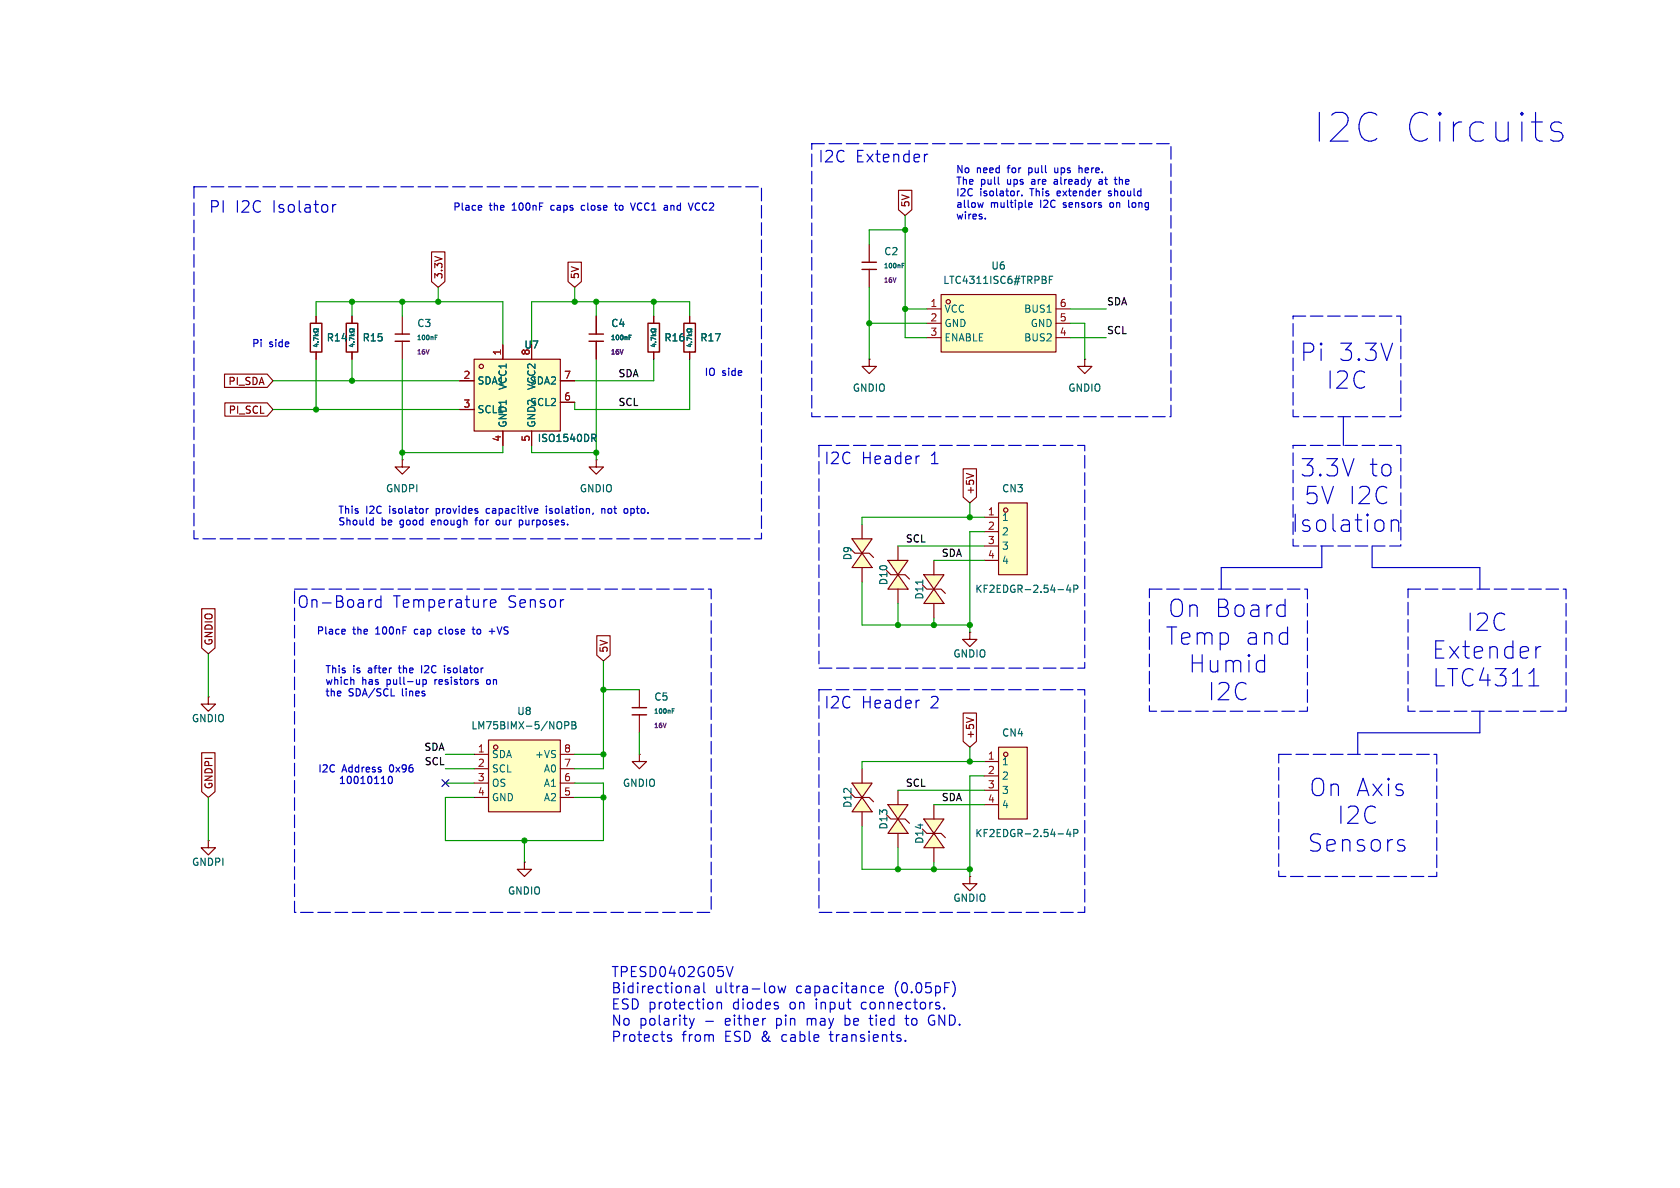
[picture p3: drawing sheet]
<svg xmlns="http://www.w3.org/2000/svg" width="297mm" height="210mm" viewBox="0 0 297 210" stroke-linecap="round" stroke-linejoin="round" font-family="sans-serif">
<path d="M61.2 57.2h2v5h-2zM114.6 57.2h2v5h-2z" fill="none" stroke="#840000" stroke-width=".25"/>
<path d="M62.2 55.9v1.3M115.6 55.9v1.3M62.2 62.2v1.3M115.6 62.2v1.3M191.8 63.5v1.3h1.2l-1.2 1.2-1.3-1.2h1.3M191.8 63.5h.1" fill="none" stroke="#840000" stroke-width=".2"/>
<g fill="none" stroke="#006464" stroke-width=".2">
<path d="M61.8 59.3h.8M62.1 59l.3 .3M62.6 58.1v.2h-.2a.34 .34 0 0 0-.4-.2 .34 .34 0 0 0-.2 .5l.4 .1 .4-.2v.2M62.6 60l-.8-.4v.6M62.6 59l-.3 .3M115.1 59.3h.8M115.4 59l.3 .3M115.9 58.1v.2h-.1a.34 .34 0 0 0-.5-.2 .34 .34 0 0 0-.1 .5l.3 .1 .4-.2v.2M115.9 60l-.8-.4v.6M115.9 59l-.3 .3M62.1 60.9h.5M62.3 60.8v.5l-.5-.2"/>
<path d="M62.5 60.5h.1M115.4 60.9h.5M115.7 60.8v.5l-.6-.2M115.9 60.5h.1"/>
</g>
<path d="M86.4 130.8h12.7v12.7h-12.7z" fill="#ffffc2"/>
<g fill="none" stroke="#840000" stroke-width=".2">
<path d="M83.8 133.4h2.6M83.8 135.9h2.6M83.8 138.4h2.6M86.4 130.8h12.7v12.7h-12.7zM99.1 133.4h2.5M99.1 135.9h2.5M99.1 138.4h2.5M83.8 141h2.6M92.7 152.4v1.3h1.3l-1.3 1.2-1.3-1.2h1.3M92.7 152.4h.1M99.1 141h2.5"/>
<circle cx="87.6" cy="132.1" r=".38"/>
</g>
<path d="M99.8 128.2h.7l.1-.2-.1-.3-.7-.1v1.2M101.1 127.6h.4l.3 .2-.3 .4 .3 .1v.3l-.2 .2h-.5zM101.1 128.2h.4" fill="none" stroke="#006464" stroke-width=".2"/>
<path d="M83.8 63.5h15.3v12.7h-15.3z" fill="#ffffc2"/>
<g fill="none" stroke="#840000" stroke-width=".2">
<path d="M55.9 55.9v1.3M55.9 62.2v1.3M81.3 67.3h2.5M81.3 72.4h2.5M83.8 63.5h15.3v12.7h-15.3zM88.9 61v2.5M88.9 76.2v2.5M94 61v2.5M94 76.2v2.5M99.1 67.3h2.5M99.1 71.1h2.5"/>
<circle cx="85.1" cy="64.8" r=".38"/>
</g>
<path d="M55.4 59.3h.8M55.7 59l.3 .3M56.2 58.1v.2h-.1a.34 .34 0 0 0-.5-.2 .34 .34 0 0 0-.1 .5l.4 .1 .3-.2v.2M56.2 60l-.8-.4v.6M56.2 59l-.3 .3M55.7 60.9h.5M56 60.8v.5l-.6-.2M56.2 60.5h.1M104.6 76.8h.5l.2 .2-.1 .4h-.6M104.9 77.4l.4 .6" fill="none" stroke="#006464" stroke-width=".2"/>
<path d="M54.9 57.2h2v5h-2z" fill="none" stroke="#840000" stroke-width=".25"/>
<path d="M176.5 132.1h5.1v12.7h-5.1z" fill="#ffffc2"/>
<g fill="none" stroke="#840000" stroke-width=".2">
<path d="M113 133.4v1.2h1.3l-1.3 1.3-1.2-1.3h1.2M113 133.4h.1M174 134.6h2.5M174 137.2h2.5M174 139.7h2.5M176.5 132.1h5.1v12.7h-5.1zM171.4 154.9v1.3h1.3l-1.3 1.3-1.2-1.3h1.2M171.4 154.9h.1M174 142.2h2.5"/>
<circle cx="177.8" cy="133.4" r=".38"/>
</g>
<path d="M187.1 147.4h.9M188.9 146.6l-.3 .9h.8M189.2 147.1v.8M189.8 147.3l.6-.1 .2-.1-.1-.4-.7-.1v1.3" fill="none" stroke="#006464" stroke-width=".2"/>
<g fill="#ffffc2">
<path d="M158.7 144.8l1.8 2.5h-3.5z"/>
<path d="M157 142.2h3.5l-1.8 2.6z"/>
</g>
<path d="M171.4 111.8v1.2h1.3l-1.3 1.3-1.2-1.3h1.2M171.4 111.8h.1M36.8 123.2v1.3h1.3l-1.3 1.2-1.2-1.2h1.2M36.8 123.2h.1M158.7 139.7v2.5M156.7 144l.8 .8h2.5l.8 .7M157 142.2h3.5l-1.8 2.6zM158.7 144.8l1.8 2.5h-3.5zM158.7 147.3v2.6" fill="none" stroke="#840000" stroke-width=".2"/>
<g fill="#ffffc2">
<path d="M150.6 95.3h3.6l-1.8 2.5z"/>
<path d="M152.4 97.8l1.8 2.5h-3.6z"/>
</g>
<g fill="none" stroke="#840000" stroke-width=".2">
<path d="M153.7 43.2v3.2M153.7 47.6v3.2M153.7 63.5v1.3h1.2l-1.2 1.2-1.3-1.2h1.3M153.7 63.5h.1M71.1 81.3v1.3h1.3l-1.3 1.2-1.3-1.2h1.3M71.1 81.3h.1M150.4 97l.7 .8h2.6l.7 .8M150.6 95.3h3.6l-1.8 2.5zM152.4 97.8l1.8 2.5h-3.6zM152.4 92.7v2.6M152.4 100.3v2.6M36.8 148.6v1.3h1.3l-1.3 1.2-1.2-1.2h1.2"/>
<path d="M36.8 148.6h.1"/>
</g>
<path d="M152.4 46.4h2.5M152.4 47.6h2.5" fill="none" stroke="#840000" stroke-width=".25"/>
<path d="M159.5 46.9h.2M159.5 46.5h.4" fill="none" stroke="#006464" stroke-width=".2"/>
<path d="M158.4 49.1l-.3 .8" fill="none" stroke="#840084" stroke-width=".2"/>
<path d="M166.4 52.1h20.3v10.1h-20.3z" fill="#ffffc2"/>
<g fill="none" stroke="#840000" stroke-width=".2">
<path d="M163.8 54.6h2.6M163.8 57.2h2.6M163.8 59.7h2.6M166.4 52.1h20.3v10.1h-20.3zM186.7 54.6h2.5M186.7 57.2h2.5M186.7 59.7h2.5M105.4 81.3v1.3h1.3l-1.3 1.2-1.3-1.2h1.3M105.4 81.3h.1"/>
<circle cx="167.6" cy="53.3" r=".38"/>
</g>
<path d="M185.5 49.4h.4M186.1 48.8h-.6v1.3" fill="none" stroke="#006464" stroke-width=".2"/>
<path d="M176.5 88.9h5.1v12.7h-5.1z" fill="#ffffc2"/>
<g fill="none" stroke="#840000" stroke-width=".2">
<path d="M174 91.4h2.5M174 94h2.5M174 96.5h2.5M174 99.1h2.5M176.5 88.9h5.1v12.7h-5.1z"/>
<circle cx="177.8" cy="90.2" r=".38"/>
</g>
<path d="M187.1 104.2h.9M188.9 103.4l-.3 .9h.8M189.2 103.9v.8M189.8 104.1h.6l.2-.2-.1-.3-.7-.2v1.3" fill="none" stroke="#006464" stroke-width=".2"/>
<g fill="#ffffc2">
<path d="M163.3 101.6h3.6l-1.8 2.5z"/>
<path d="M165.1 104.1l1.8 2.6h-3.6z"/>
</g>
<path d="M165.1 99.1v2.5M163.1 103.4l.7 .7h2.6l.7 .8M163.3 101.6h3.6l-1.8 2.5zM165.1 104.1l1.8 2.6h-3.6zM165.1 106.7v2.5" fill="none" stroke="#840000" stroke-width=".2"/>
<path d="M163.1 102.5v.8" fill="none" stroke="#006464" stroke-width=".2"/>
<g fill="#ffffc2">
<path d="M157 99.1h3.5l-1.8 2.5z"/>
<path d="M158.7 101.6l1.8 2.5h-3.5z"/>
</g>
<path d="M157 99.1h3.5l-1.8 2.5zM158.7 96.5v2.6M156.7 100.8l.8 .8h2.5l.8 .8M158.7 101.6l1.8 2.5h-3.5zM158.7 104.1v2.6" fill="none" stroke="#840000" stroke-width=".2"/>
<g fill="#ffffc2">
<path d="M152.4 141l1.8 2.5h-3.6z"/>
<path d="M150.6 138.4h3.6l-1.8 2.6z"/>
</g>
<g fill="none" stroke="#840000" stroke-width=".2">
<path d="M71.1 55.9v3.2M105.4 55.9v3.2M121.9 55.9v1.3M71.1 60.3v3.2M105.4 60.3v3.2M121.9 62.2v1.3M113 121.9v3.2M113 126.4v3.1M150.6 138.4h3.6l-1.8 2.6zM152.4 135.9v2.5M150.4 140.2l.7 .8h2.6l.7 .7M152.4 141l1.8 2.5h-3.6z"/>
<path d="M152.4 143.5v2.6"/>
</g>
<path d="M69.8 59.1h2.6M104.1 59.1h2.6M120.9 57.2h2v5h-2zM69.8 60.3h2.6M104.1 60.3h2.6M111.8 125.1h2.5M111.8 126.4h2.5" fill="none" stroke="#840000" stroke-width=".25"/>
<g fill="none" stroke="#006464" stroke-width=".2">
<path d="M76.9 59.6h.3M76.9 59.2h.4M111.2 59.6h.3M111.2 59.2h.4M121.5 59.3h.8M121.7 59l.4 .3M122.3 58.1v.2h-.2a.34 .34 0 0 0-.4-.2 .34 .34 0 0 0-.2 .5l.4 .1 .4-.2v.2M122.3 60l-.8-.4v.6M122.3 59l-.3 .3M121.7 60.9h.6M122 60.8v.5l-.6-.2M122.2 60.5h.1"/>
<path d="M118.8 125.7h.3M118.8 125.3h.4"/>
</g>
<path d="M75.9 61.8l-.3 .8M110.2 61.8l-.3 .8M117.8 127.8l-.3 .8" fill="none" stroke="#840084" stroke-width=".2"/>
<g fill="#ffffc2">
<path d="M165.1 147.3l1.8 2.6h-3.6z"/>
<path d="M163.3 144.8h3.6l-1.8 2.5z"/>
</g>
<g fill="none" stroke="#840000" stroke-width=".2">
<path d="M158.8 33.6h2.4v3.5l-1.2 1-1.2-1zM55.9 55.9v1.3M62.2 55.9v1.3M76.3 44.5h2.3v5.3l-1.1 1-1.2-1zM100.4 46.3h2.4v3.5l-1.2 1-1.2-1zM105.4 55.9v3.2M115.6 55.9v1.3M121.9 55.9v1.3M39.7 66.1h7.5l1.1 1.2-1.1 1.2h-7.5zM39.8 71.2h7.4l1.1 1.2-1.1 1.2h-7.4zM55.9 62.2v1.3M62.2 62.2v1.3"/>
<path d="M81.3 67.3h2.5M81.3 72.4h2.5M88.9 61v2.5M88.9 76.2v2.5M94 61v2.5M94 76.2v2.5M99.1 67.3h2.5M99.1 71.1h2.5M105.4 60.3v3.2M115.6 62.2v1.3M121.9 62.2v1.3M170.3 82.9h2.3v5l-1.2 1-1.1-1z"/>
<path d="M170.8 83.7l1.3 .4M35.7 107.6h2.3v7l-1.2 1-1.1-1zM105.5 112.4h2.4v3.4l-1.2 1-1.2-1zM35.7 133.1h2.3v6.9l-1.2 1-1.1-1zM170.3 126.1h2.3v5l-1.2 1-1.1-1zM170.8 126.9l1.3 .4M163.1 146.6l.7 .7h2.6l.7 .8M163.3 144.8h3.6l-1.8 2.5zM165.1 147.3l1.8 2.6h-3.6zM165.1 142.2v2.6M165.1 149.9v2.5"/>
</g>
<g fill="none" stroke="#0000c2" stroke-width=".2">
<path d="M58.8 36.2v1.3M59.4 36.2a.52 .52 0 0 0-.6 .3M85 36.3l.2 .3-.6 .1M85.1 37.1l-.1 .1M97.6 36.3l-.2 .3v.3l.2 .3M103.4 36.4l-.4-.1-.2 .3 .1 .5h.5M108.6 36.3h.5M108.8 35.9v1.1l.3 .2M109.6 36.4l-.1 .2 .1 .5M112.3 35.9l-.4 1.3M112.8 36.1l-.1 .3 .1 .6M118.6 36.3v.9"/>
<path d="M119 36.3l-.4 .1M123 36.9l.3 .3 .4-.2M123.7 36l-.4-.1-.3 .3M164 27.3l-.5 .2M173.8 35.8l-.2 .9-.3-.6M174.2 38.6v.1M180.7 34.5v.1M181.9 36.2l.6-.1-.1-.2-.4-.1-.1 .2v.6h.5M181.9 29.7v1.3M181.9 30.5h.1M182 29.7h-.1M182.5 32.1l-.2 .2 .2 .3"/>
<path d="M186.4 31.8h.5M186.5 29.7v.8h.3l.2-.1M186.9 32l-.4 .1-.2 .2 .2 .3 .4-.1M186.9 33.8v.6l.2 .2M187.5 34.1l-.6 .1M188 36.6l.3 .1M188.2 35.8l-.2 .2 .2 .2M190.8 29.3v1.2M190.8 29.7h.4l.1 .8M194.3 31.8h.5l.1 .8M194.9 32l-.5 .1-.1 .2 .1 .3 .5-.1M196.4 33.8h-.3l-.1 .2 .5 .4"/>
<path d="M196.5 34.4l-.2 .2h-.3M196.7 35.9l-.3-.1-.2 .3 .1 .4 .1 .2 .3-.1M197.9 31.3v1.3M198.4 31.8l-.3-.1-.2 .1M199.5 35.4v1.1M200.4 35.8l-.3 .3v.3l.3 .3M276.1 21.8l-.5-.2h-.7l-.5 .2-.3 .5 .3 .7 .5 .3h.7l.5 .2 .2 .5-.2 .7-.5 .2h-1l-.5-.2M237.5 73.7v5M65.6 91.9l.4 .1M66 91.5v1.3M66 92.7l-.4 .1M75.7 89.9l-.2 .1"/>
<path d="M76.5 91.9l-.2 .2v.5l.2 .2M76.9 92.2l-.6 .2M77.1 89.9v1.3M77.1 90.7h.1M77.2 89.9l-.1 .1M84.1 91.7v1.1M86.6 90l-.4-.1-.3 .2 .2 .6h.5M88.3 92.1v.6l-.2 .1-.3-.1M92.4 92.1v.4l-.2 .3M93 91.9v.8M96.6 89.5v.1M96.6 89.9v.8"/>
<path d="M97.1 90.7h.4M97.5 89.9l-.4 .2 .1 .2h.3M106.4 90l.2-.1 .3 .1v.7M106.4 89.9v.8M107.6 90l-.1 .1 .1 .6M111.5 90.7h.4M111.5 89.9v1.3M111.9 89.9l-.4 .1M233.7 96.5v3.8h-17.8v3.8M242.6 96.5v3.8h19v3.8M246 91.9v2M246 92.2a.76 .76 0 0 1 1.3 .1v1.6"/>
<path d="M60.9 111.2l.1 .3-.6 .2M61 112l-.1 .1M65.8 106l-.4 .1M67.3 106.1l-.5-.1-.4 .4v.6l.2 .3 .2 .1 .5-.1M67.3 105.3v2.1M70.4 118.1h.5M70.6 117.7l.1 1.2M73.5 111.2l-.3 .3v.3l.3 .3M74.5 117.7v1.2M75.7 118.2l-.7 .7h.8M78.2 111.3l-.4-.1-.2 .3 .1 .5h.5M79.1 118.9h.4"/>
<path d="M79.5 118.1l-.4 .2 .1 .1 .3 .1M83.5 111.2h.5M83.7 110.8v1.1l.3 .2M84.4 111.3l-.1 .2 .1 .5M86.5 111.6h1M86.7 106.7l1-.2-.1-.4-.6-.1-.3 .3 .1 1 .2 .1 .6-.1M272.4 114.3a.78 .78 0 0 0-.9 .6M62.4 120.1l.2 .2v.7M68.8 137.4a.69 .69 0 0 0 .3 1.1l.1-.1 .2-.4-.2-.6M74.8 120.1v1.3M74.8 120.2l.3-.1 .3 .3-.1 .5h-.5M76.9 120.1v.9"/>
<path d="M77.1 120.1l-.2 .3M86.6 120.2l-.3-.1-.3 .3 .1 .5 .2 .1 .3-.1M261.6 125.7v3.8h-21.6v3.9M270.3 121.2h1.7M247.9 149.4l.3 .2 .2 .3-.2 .4-.3 .2M247.9 148.4l.3 .2M122.8 174.4h.7l.1 1.1M123.6 174.7l-.6 .1a.35 .35 0 0 0-.3 .4 .35 .35 0 0 0 .3 .3l.6-.1M124.4 173.7v1.5l.3 .3M126.8 177.2v1.2M126.8 177.3a.44 .44 0 0 1 .8 .1v1M128.4 170.9l.6 1.7 .6-1.7"/>
<path d="M136.4 174.3a.48 .48 0 0 1 .6 .4v.5a.48 .48 0 0 1-.6 .3M137.5 174.3l.4 1.2 .3-.8 .4 .8 .3-1.2M149.4 179.4v1.8M152.4 177.3v.9M155.3 174.9l.9-.2-.1-.3-.5-.1-.3 .3 .1 .8h.7M158.8 173.5a2.04 2.04 0 0 0 0 2.7M159.6 173.8l.4-.1a1.11 1.11 0 0 1 0 1.8h-.2a1.18 1.18 0 0 1-.2-1.7zM160.2 179.4v1.6l.1 .1 .4 .1M161.2 175.3v.2M162.2 173.8l.3-.1a1.11 1.11 0 0 1 0 1.8h-.1a1.18 1.18 0 0 1-.2-1.7zM164.6 173.7h-.9l-.1 .9 .3-.2 .6 .1 .1 .2v.6l-.3 .2h-.4l-.3-.2M165.4 174.4l.5-.1 .4 .4v.5l-.2 .2h-.7"/>
<path d="M165.4 174.3v1.8M166.9 178.2v.2M167 174.6h.6M167.9 173.7h-.9v1.8M168.4 173.5a2.04 2.04 0 0 1 0 2.7M118.1 183v.4l.6 .2 .1 .2-.3 .3-.5-.1M121.9 180l.4 1.2M122.3 181.2l-.2 .4-.2 .2M122.7 180l-.4 1.2M142.7 180v1.2M142.8 180.1l-.1 .1M149.4 181.1l.5 .1"/>
<path d="M149.6 180l-.2 .1M153.6 180h.7M153.9 181l.1 .1 .3 .1M160 180h.7M160.1 183.9v.2M164.9 180.5h.3M165.2 181.1l-.3 .1-.4-.1"/>
</g>
<g fill="none" stroke="#009600" stroke-width=".2">
<path d="M160 38.1v21.6h3.8M55.9 55.9v-2.6h33v7.7M62.2 53.3v2.6M71.1 53.3v2.6M77.5 50.8v2.5M101.6 50.8v2.5M105.4 53.3v2.6M115.6 53.3v2.6M121.9 55.9v-2.6h-27.9v7.7M153.7 50.8v12.7M153.7 57.2h10.1M160 54.6h3.8"/>
<path d="M160 40.6h-6.3v2.6M189.2 54.6h6.4M189.2 57.2h2.6v6.3M189.2 59.7h6.4M48.3 72.4h33M48.3 67.3h33M55.9 63.5v8.9M62.2 63.5v3.8M71.1 63.5v17.8M88.9 78.7v1.3h-17.8M94 78.7v1.3h11.4M105.4 63.5v17.8"/>
<path d="M115.6 63.5v3.8h-14M121.9 63.5v8.9h-20.3v-1.3M158.7 96.5h15.3M165.1 99.1h8.9M171.4 88.9v2.5M174 91.4h-21.6v1.3M174 94h-2.6v17.8M36.8 115.6v7.6M106.7 116.8v19.1h-5.1M152.4 102.9v7.6h19M158.7 106.7v3.8M165.1 109.2v1.3"/>
<path d="M78.7 138.4h5.1M78.7 133.4h5.1M78.7 135.9h5.1M101.6 138.4h5.1v10.2h-28v-7.6h5.1M101.6 133.4h5.1M106.7 121.9h6.3M113 129.5v3.9M158.7 139.7h15.3M171.4 132.1v2.5M174 134.6h-21.6v1.3M174 137.2h-2.6v17.7M36.8 141v7.6"/>
<path d="M92.7 148.6v3.8M101.6 141h5.1M152.4 146.1v7.6h19M158.7 149.9v3.8M165.1 152.4v1.3M165.1 142.2h8.9"/>
</g>
<path d="M78.1 137.8l1.2 1.2M79.3 137.8l-1.2 1.2" fill="none" stroke="#000084" stroke-width=".2"/>
<path d="M34.3 33h100.3v62.3h-100.3zM143.5 25.4h63.5v48.3h-63.5zM228.6 55.9h19v17.8h-19zM144.8 78.7h47v39.4h-47zM228.6 78.7h19v17.8h-19zM52.1 104.1h73.6v57.2h-73.6zM203.2 104.1h27.9v21.6h-27.9zM248.9 104.1h28v21.6h-28zM144.8 121.9h47v39.4h-47zM226.1 133.4h27.9v21.5h-27.9z" fill="none" stroke="#0000c2" stroke-width=".2" stroke-dasharray="2.2 .8"/>
<g fill="none" stroke="#006464" stroke-width=".2">
<path d="M55.4 59.3h.8M55.7 59l.3 .3M56.2 58.1v.2h-.1a.34 .34 0 0 0-.5-.2 .34 .34 0 0 0-.1 .5l.4 .1 .3-.2v.2M56.2 60l-.8-.4v.6M56.2 59l-.3 .3M61.8 59.3h.8M62.1 59l.3 .3M62.6 58.1v.2h-.2a.34 .34 0 0 0-.4-.2 .34 .34 0 0 0-.2 .5l.4 .1 .4-.2v.2M62.6 60l-.8-.4v.6M62.6 59l-.3 .3M111.2 59.6h.3M111.2 59.2h.4"/>
<path d="M115.1 59.3h.8M115.4 59l.3 .3M115.9 58.1v.2h-.1a.34 .34 0 0 0-.5-.2 .34 .34 0 0 0-.1 .5l.3 .1 .4-.2v.2M115.9 60l-.8-.4v.6M115.9 59l-.3 .3M121.5 59.3h.8M121.7 59l.4 .3M122.3 58.1v.2h-.2a.34 .34 0 0 0-.4-.2 .34 .34 0 0 0-.2 .5l.4 .1 .4-.2v.2M122.3 60l-.8-.4v.6M122.3 59l-.3 .3M55.7 60.9h.5M56 60.8v.5l-.6-.2"/>
<path d="M56.2 60.5h.1M62.1 60.9h.5M62.3 60.8v.5l-.5-.2M62.5 60.5h.1M104.6 76.8h.5l.2 .2-.1 .4h-.6M104.9 77.4l.4 .6M115.4 60.9h.5M115.7 60.8v.5l-.6-.2M115.9 60.5h.1M121.7 60.9h.6M122 60.8v.5l-.6-.2M122.2 60.5h.1"/>
</g>
<path d="M110.2 61.8l-.3 .8" fill="none" stroke="#840084" stroke-width=".2"/>
<g fill="#009600" stroke="#009600" stroke-width=".18">
<circle cx="62.2" cy="53.3" r=".46"/>
<circle cx="71.1" cy="53.3" r=".46"/>
<circle cx="62.2" cy="67.3" r=".46"/>
<circle cx="55.9" cy="72.4" r=".46"/>
<circle cx="71.1" cy="80" r=".46"/>
<circle cx="160" cy="40.6" r=".46"/>
<circle cx="165.1" cy="153.7" r=".46"/>
<circle cx="158.7" cy="153.7" r=".46"/>
<circle cx="171.4" cy="153.7" r=".46"/>
<circle cx="171.4" cy="134.6" r=".46"/>
<circle cx="106.7" cy="121.9" r=".46"/>
<circle cx="106.7" cy="141" r=".46"/>
<circle cx="106.7" cy="133.4" r=".46"/>
<circle cx="92.7" cy="148.6" r=".46"/>
<circle cx="105.4" cy="80" r=".46"/>
<circle cx="101.6" cy="53.3" r=".46"/>
<circle cx="77.5" cy="53.3" r=".46"/>
<circle cx="160" cy="54.6" r=".46"/>
<circle cx="153.7" cy="57.2" r=".46"/>
<circle cx="105.4" cy="53.3" r=".46"/>
<circle cx="115.6" cy="53.3" r=".46"/>
<circle cx="158.7" cy="110.5" r=".46"/>
<circle cx="171.4" cy="110.5" r=".46"/>
<circle cx="165.1" cy="110.5" r=".46"/>
<circle cx="171.4" cy="91.4" r=".46"/>
</g>
<text font-size="7.1" fill="#0000c2" x="231.9" y="25.5">I2C Circuits</text>
<g font-size="4.2" fill="#0000c2">
<text x="229.8" y="64.1">Pi</text>
<text x="236.6" y="64.1">3.3V</text>
<text x="234.4" y="69.1">I2C</text>
<text x="229.8" y="84.6">3.3V</text>
<text x="230.5" y="89.5">5V I2C</text>
<text x="242" y="84.6">to</text>
<text x="228.3" y="94.4">Isolation</text>
<text x="206.4" y="109.4">On Board</text>
<text x="259.2" y="111.9">I2C</text>
<text x="206" y="114.3">Temp</text>
<text x="210.1" y="119.2">Humid</text>
<text x="220.1" y="114.3">and</text>
<text x="253.1" y="116.8">Extender</text>
<text x="213.5" y="124.1">I2C</text>
<text x="253.2" y="121.7">LTC4311</text>
<text x="231.4" y="141.1">On Axis</text>
<text x="236.3" y="146">I2C</text>
<text x="231.1" y="150.9">Sensors</text>
</g>
<g font-size="2.8" fill="#0000c2">
<text x="144.6" y="29">I2C</text>
<text x="151.2" y="29">Extender</text>
<text x="36.8" y="37.9">PI</text>
<text x="41.6" y="37.9">I2C</text>
<text x="48.3" y="37.9">Isolator</text>
<text x="145.6" y="82.4">I2C</text>
<text x="152.3" y="82.4">Header</text>
<text x="164.6" y="82.4">1</text>
<text x="52.4" y="107.8">On-Board</text>
<text x="69.5" y="107.8">Temperature</text>
<text x="89.9" y="107.8">Sensor</text>
<text x="145.6" y="125.5">I2C</text>
<text x="152.3" y="125.5">Header</text>
<text x="164.6" y="125.5">2</text>
</g>
<g font-size="2.5" fill="#0000c2">
<text x="107.9" y="173">TPESD0402G05V</text>
<text x="107.9" y="175.9">Bidirectional</text>
<text x="107.9" y="178.7">ESD protection</text>
<text x="126.4" y="175.9">ultra-low</text>
<text x="129.7" y="178.7">diodes</text>
<text x="140" y="178.7">on</text>
<text x="140.9" y="175.9">capacitance</text>
<text x="144.8" y="178.7">input</text>
<text x="153.1" y="178.7">connectors.</text>
<text x="107.9" y="181.6">No</text>
<text x="107.9" y="184.5">Protects</text>
<text x="113" y="181.6">polarity</text>
<text x="120.6" y="184.5">from</text>
<text x="124.7" y="181.6">-</text>
<text x="128.3" y="184.5">ESD &amp;</text>
<text x="128.5" y="181.6">either</text>
<text x="137.8" y="181.6">pin</text>
<text x="138.8" y="184.5">cable</text>
<text x="143.4" y="181.6">may</text>
<text x="147.6" y="184.5">transients.</text>
<text x="150.4" y="181.6">be</text>
<text x="155.1" y="181.6">tied</text>
<text x="161.7" y="181.6">to</text>
<text x="165.9" y="181.6">GND.</text>
</g>
<g font-size="1.8" fill="#0000c2">
<text x="168.9" y="30.9">No</text>
<text x="168.9" y="32.9">The</text>
<text x="168.9" y="35">I2C</text>
<text x="172.7" y="30.9">need</text>
<text x="173.3" y="35">isolator.</text>
<text x="173.4" y="32.9">pull</text>
<text x="178.4" y="32.9">ups</text>
<text x="178.5" y="30.9">for</text>
<text x="182.5" y="30.9">pull</text>
<text x="182.5" y="35">This</text>
<text x="183" y="32.9">are</text>
<text x="187.4" y="32.9">already</text>
<text x="187.4" y="30.9">ups</text>
<text x="187.6" y="35">extender</text>
<text x="192.1" y="30.9">here.</text>
<text x="195.7" y="32.9">at</text>
<text x="197" y="35">should</text>
<text x="198.9" y="32.9">the</text>
<text x="80" y="37.5">Place</text>
<text x="86.6" y="37.5">the</text>
<text x="90.9" y="37.5">100nF</text>
<text x="98.1" y="37.5">caps</text>
<text x="103.8" y="37.5">close</text>
<text x="110.2" y="37.5">to</text>
<text x="113.3" y="37.5">VCC1</text>
<text x="119.5" y="37.5">and</text>
<text x="124.3" y="37.5">VCC2</text>
<text x="168.9" y="37">allow</text>
<text x="168.9" y="39.1">wires.</text>
<text x="175.2" y="37">multiple</text>
<text x="184.3" y="37">I2C</text>
<text x="188.7" y="37">sensors</text>
<text x="197.2" y="37">on</text>
<text x="200.9" y="37">long</text>
<text x="44.4" y="61.6">Pi</text>
<text x="47.6" y="61.6">side</text>
<text x="124.5" y="66.7">IO</text>
<text x="127.7" y="66.7">side</text>
<text x="59.7" y="91.1">This</text>
<text x="59.7" y="93.2">Should</text>
<text x="64.8" y="91.1">I2C</text>
<text x="67.5" y="93.2">be</text>
<text x="69.2" y="91.1">isolator</text>
<text x="71" y="93.2">good</text>
<text x="77" y="93.2">enough</text>
<text x="77.8" y="91.1">provides</text>
<text x="85.1" y="93.2">for</text>
<text x="87" y="91.1">capacitive</text>
<text x="89.1" y="93.2">our</text>
<text x="93.5" y="93.2">purposes.</text>
<text x="97.9" y="91.1">isolation,</text>
<text x="108.1" y="91.1">not</text>
<text x="112.4" y="91.1">opto.</text>
<text x="55.9" y="112.4">Place</text>
<text x="62.5" y="112.4">the</text>
<text x="66.8" y="112.4">100nF</text>
<text x="73.9" y="112.4">cap</text>
<text x="78.7" y="112.4">close</text>
<text x="85" y="112.4">to</text>
<text x="88.2" y="112.4">+VS</text>
<text x="57.4" y="119.3">This</text>
<text x="62.5" y="119.3">is</text>
<text x="65.4" y="119.3">after</text>
<text x="71.2" y="119.3">the</text>
<text x="75.5" y="119.3">I2C</text>
<text x="79.9" y="119.3">isolator</text>
<text x="57.4" y="121.3">which</text>
<text x="57.4" y="123.4">the</text>
<text x="61.7" y="123.4">SDA/SCL</text>
<text x="64" y="121.3">has</text>
<text x="68.7" y="121.3">pull-up</text>
<text x="71.4" y="123.4">lines</text>
<text x="77.5" y="121.3">resistors</text>
<text x="87.1" y="121.3">on</text>
<text x="56.1" y="136.8">I2C</text>
<text x="60.5" y="136.8">Address</text>
<text x="69.1" y="136.8">0x96</text>
<text x="59.8" y="138.9">10010110</text>
</g>
<g font-size="1.8" fill="#840000">
<text x="161.1" y="36.8" transform="rotate(-90 161.1 36.8)">5V</text>
<text x="78.5" y="49.5" transform="rotate(-90 78.5 49.5)">3.3V</text>
<text x="102.6" y="49.5" transform="rotate(-90 102.6 49.5)">5V</text>
<text x="40.2" y="68.3">PI_SDA</text>
<text x="40.2" y="73.4">PI_SCL</text>
<text x="172.5" y="87.6" transform="rotate(-90 172.5 87.6)">+5V</text>
<text x="37.9" y="114.2" transform="rotate(-90 37.9 114.2)">GNDIO</text>
<text x="107.7" y="115.5" transform="rotate(-90 107.7 115.5)">5V</text>
<text x="172.5" y="130.7" transform="rotate(-90 172.5 130.7)">+5V</text>
<text x="37.9" y="139.6" transform="rotate(-90 37.9 139.6)">GNDPI</text>
</g>
<g font-size="1.8" fill="#006464">
<text x="156.1" y="45.4">C2</text>
<text x="175.1" y="47.9">U6</text>
<text x="166.6" y="50.5">LTC4311ISC6#TRPBF</text>
<text x="73.6" y="58.1">C3</text>
<text x="107.9" y="58.1">C4</text>
<text x="166.9" y="55.5">VCC</text>
<text x="166.9" y="58">GND</text>
<text x="181" y="55.5">BUS1</text>
<text x="182.1" y="58">GND</text>
<text x="57.6" y="60.6">R14</text>
<text x="63.9" y="60.6">R15</text>
<text x="92.5" y="61.9">U7</text>
<text x="117.3" y="60.6">R16</text>
<text x="123.6" y="60.6">R17</text>
<text x="166.9" y="60.6">ENABLE</text>
<text x="181" y="60.6">BUS2</text>
<text x="84.3" y="68.2">SDA1</text>
<text x="89.8" y="69" transform="rotate(-90 89.8 69)">VCC1</text>
<text x="93.6" y="68.2">SDA2</text>
<text x="93.6" y="72">SCL2</text>
<text x="94.8" y="69" transform="rotate(-90 94.8 69)">VCC2</text>
<text x="150.6" y="69.5">GNDIO</text>
<text x="188.7" y="69.5">GNDIO</text>
<text x="84.3" y="73.3">SCL1</text>
<text x="89.8" y="75.7" transform="rotate(-90 89.8 75.7)">GND1</text>
<text x="94.8" y="75.7" transform="rotate(-90 94.8 75.7)">GND2</text>
<text x="94.9" y="78.4">ISO1540DR</text>
<text x="68.1" y="87.3">GNDPI</text>
<text x="102.3" y="87.3">GNDIO</text>
<text x="177" y="87.3">CN3</text>
<text x="177" y="92.3">1</text>
<text x="177" y="94.8">2</text>
<text x="150.8" y="99.2" transform="rotate(-90 150.8 99.2)">D9</text>
<text x="177" y="97.4">3</text>
<text x="177" y="99.9">4</text>
<text x="157.1" y="103.6" transform="rotate(-90 157.1 103.6)">D10</text>
<text x="163.5" y="106.2" transform="rotate(-90 163.5 106.2)">D11</text>
<text x="172.2" y="105.1">KF2EDGR-2.54-4P</text>
<text x="168.4" y="116.5">GNDIO</text>
<text x="115.5" y="124.1">C5</text>
<text x="33.7" y="127.9">GNDIO</text>
<text x="83.2" y="129.2">LM75BIMX-5/NOPB</text>
<text x="91.3" y="126.7">U8</text>
<text x="177" y="130.5">CN4</text>
<text x="86.9" y="134.2">SDA</text>
<text x="86.9" y="136.8">SCL</text>
<text x="94.5" y="134.2">+VS</text>
<text x="96.1" y="136.8">A0</text>
<text x="177" y="135.5">1</text>
<text x="86.9" y="139.3">OS</text>
<text x="86.9" y="141.8">GND</text>
<text x="96.1" y="139.3">A1</text>
<text x="96.1" y="141.8">A2</text>
<text x="109.9" y="139.4">GNDIO</text>
<text x="150.8" y="143" transform="rotate(-90 150.8 143)">D12</text>
<text x="177" y="138">2</text>
<text x="177" y="140.6">3</text>
<text x="177" y="143.1">4</text>
<text x="157.1" y="146.8" transform="rotate(-90 157.1 146.8)">D13</text>
<text x="163.5" y="149.3" transform="rotate(-90 163.5 149.3)">D14</text>
<text x="172.2" y="148.3">KF2EDGR-2.54-4P</text>
<text x="33.8" y="153.3">GNDPI</text>
<text x="89.6" y="158.4">GNDIO</text>
<text x="168.4" y="159.7">GNDIO</text>
</g>
<g font-size="1.8" fill="#a90000">
<text x="164.4" y="54.4">1</text>
<text x="164.4" y="56.9">2</text>
<text x="164.4" y="59.4">3</text>
<text x="187.3" y="54.4">6</text>
<text x="187.3" y="56.9">5</text>
<text x="187.3" y="59.4">4</text>
<text x="88.6" y="62.9" transform="rotate(-90 88.6 62.9)">1</text>
<text x="93.7" y="62.9" transform="rotate(-90 93.7 62.9)">8</text>
<text x="81.8" y="67.1">2</text>
<text x="99.6" y="67.1">7</text>
<text x="99.6" y="70.9">6</text>
<text x="81.8" y="72.1">3</text>
<text x="88.6" y="78.2" transform="rotate(-90 88.6 78.2)">4</text>
<text x="93.7" y="78.2" transform="rotate(-90 93.7 78.2)">5</text>
<text x="174.6" y="91.2">1</text>
<text x="174.6" y="93.7">2</text>
<text x="174.6" y="96.3">3</text>
<text x="174.6" y="98.8">4</text>
<text x="84.4" y="133.1">1</text>
<text x="84.4" y="135.6">2</text>
<text x="99.6" y="133.1">8</text>
<text x="99.6" y="135.6">7</text>
<text x="174.6" y="134.4">1</text>
<text x="174.6" y="136.9">2</text>
<text x="84.4" y="138.2">3</text>
<text x="84.4" y="140.7">4</text>
<text x="99.6" y="138.2">6</text>
<text x="99.6" y="140.7">5</text>
<text x="174.6" y="139.4">3</text>
<text x="174.6" y="142">4</text>
</g>
<g font-size="1.8" fill="#0f0f0f">
<text x="195.6" y="59.2">SCL</text>
<text x="195.6" y="54.1">SDA</text>
<text x="109.2" y="71.9">SCL</text>
<text x="109.2" y="66.8">SDA</text>
<text x="160" y="96">SCL</text>
<text x="166.4" y="98.5">SDA</text>
<text x="74.8" y="132.8">SDA</text>
<text x="74.9" y="135.4">SCL</text>
<text x="160" y="139.2">SCL</text>
<text x="166.4" y="141.7">SDA</text>
</g>
<g font-size="1.1" fill="#006464">
<text x="156.1" y="47.7">100nF</text>
<text x="73.5" y="60.4">100nF</text>
<text x="107.8" y="60.4">100nF</text>
<text x="115.4" y="126.4">100nF</text>
</g>
<g font-size="1.1" fill="#840084">
<text x="156.1" y="50.2">16V</text>
<text x="73.5" y="62.9">16V</text>
<text x="107.8" y="62.9">16V</text>
<text x="115.4" y="129">16V</text>
</g>
</svg>
